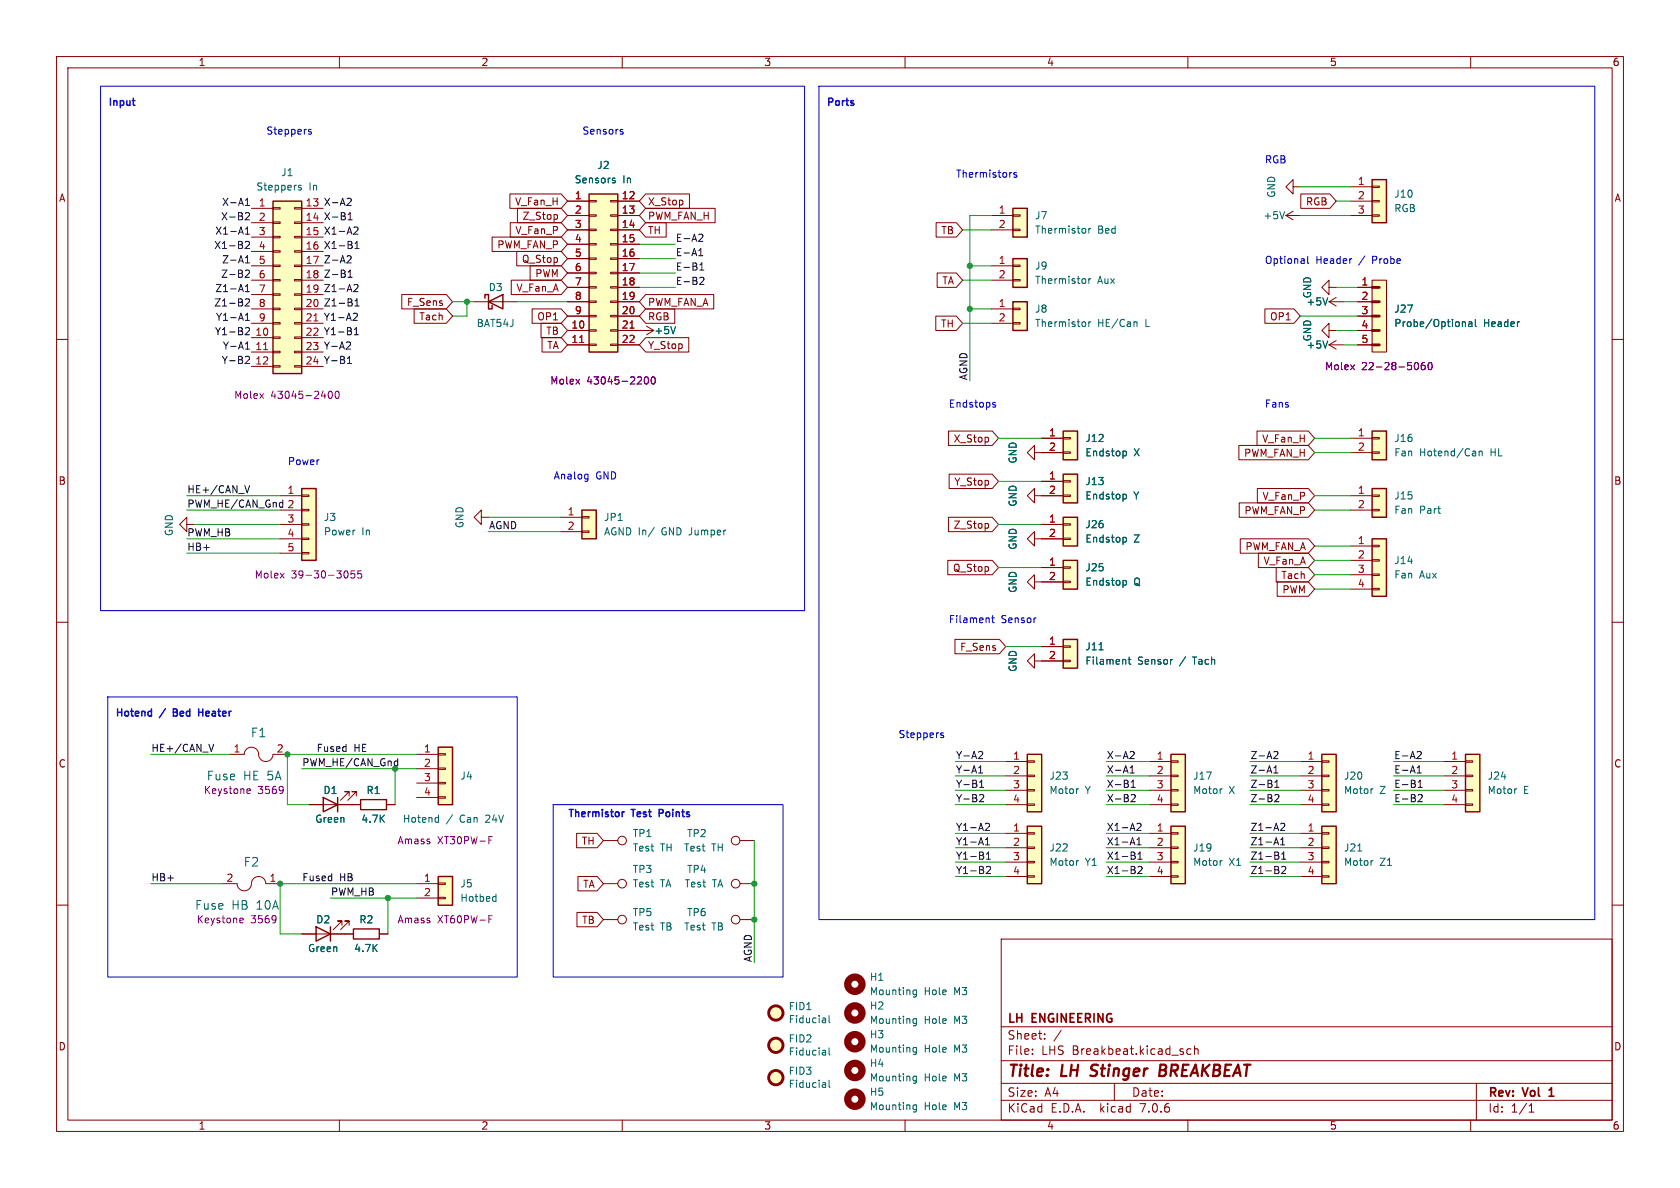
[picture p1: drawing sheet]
<svg xmlns="http://www.w3.org/2000/svg" width="297mm" height="210mm" viewBox="0 0 297 210" stroke-linecap="round" stroke-linejoin="round" font-family="sans-serif">
<g fill="none" stroke="#840000" stroke-width=".18">
<path d="M10 10h277v190h-277zM12 12h273v186h-273zM60 10v2M110 10v2M160 10v2M210 10v2M260 10v2M44.4 36.8h3.9M44.4 39.4h3.9M48.3 39.2h1.2v.3h-1.2zM48.3 36.7h1.2v.3h-1.2zM52.1 39.2h1.2v.3h-1.2z"/>
<path d="M52.1 36.7h1.2v.3h-1.2zM53.3 36.8h3.8M53.3 39.4h3.8M90.1 34.3h9.1l1.1 1.3-1.1 1.2h-9.1zM90.2 39.4h9l1.1 1.2-1.1 1.3h-9zM91.5 36.8h7.7l1.1 1.3-1.1 1.3h-7.7zM98.5 38v.6M100.3 35.6h3.8M100.3 38.1h3.8M104.1 38h1.3v.2h-1.3zM104.1 35.4h1.3v.3h-1.3zM107.9 38h1.3v.2h-1.3z"/>
<path d="M107.9 35.4h1.3v.3h-1.3zM109.2 35.6h3.8M109.2 38.1h3.8M114.1 34.3h7.8v2.5h-7.8l-1.1-1.2zM114.1 39.4h3.7v2.5h-3.7l-1.1-1.3zM114.1 36.8h12.3v2.6h-12.3l-1.1-1.3zM165.5 39.4h3.6l1.1 1.2-1.1 1.3h-3.6zM175.3 38.1h3.8M179.1 38h1.2v.2h-1.2zM227.3 38.1h2.6M227.3 38.1l1.3 .8M228.6 33v-1.2l-1.3 1.2 1.3 1.3v-1.3h1.3"/>
<path d="M228.6 37.3l-1.3 .8M230 34.3h5.1l1.1 1.3-1.1 1.2h-5.1zM238.8 35.6h3.8M238.8 38.1h3.8M238.8 33h3.8M242.6 38h1.2v.2h-1.2zM242.6 35.4h1.2v.3h-1.2zM242.6 32.9h1.2v.2h-1.2zM10 60h2M44.4 59.7h3.9M44.4 41.9h3.9M44.4 44.5h3.9"/>
<path d="M44.4 47h3.9M44.4 49.5h3.9M44.4 52.1h3.9M44.4 54.6h3.9M44.4 57.2h3.9M48.3 59.6h1.2v.2h-1.2zM48.3 57h1.2v.3h-1.2zM48.3 54.5h1.2v.2h-1.2zM48.3 51.9h1.2v.3h-1.2zM48.3 49.4h1.2v.3h-1.2zM48.3 46.9h1.2v.2h-1.2zM48.3 44.3h1.2v.3h-1.2z"/>
<path d="M48.3 41.8h1.2v.2h-1.2zM52.1 59.6h1.2v.2h-1.2zM52.1 57h1.2v.3h-1.2zM52.1 54.5h1.2v.2h-1.2zM52.1 51.9h1.2v.3h-1.2zM52.1 49.4h1.2v.3h-1.2zM52.1 46.9h1.2v.2h-1.2zM52.1 44.3h1.2v.3h-1.2zM52.1 41.8h1.2v.2h-1.2zM53.3 59.7h3.8M53.3 41.9h3.8M53.3 44.5h3.8"/>
<path d="M53.3 47h3.8M53.3 49.5h3.8M53.3 52.1h3.8M53.3 54.6h3.8M53.3 57.2h3.8M71 52.1h7.9l1.1 1.2-1.1 1.3h-7.9zM73.2 54.6h5.7l1.1 1.3-1.1 1.3h-5.7zM83.8 53.3h7.6M87 41.9h12.2l1.1 1.3-1.1 1.3h-12.2zM90.4 49.5h8.8l1.1 1.3-1.1 1.3h-8.8zM91.4 44.4h7.8l1.1 1.3-1.1 1.3h-7.8zM93.7 47h5.5l1.1 1.3-1.1 1.2h-5.5z"/>
<path d="M94.1 54.6h5.1l1.1 1.3-1.1 1.3h-5.1zM95.6 57.1h3.6l1.1 1.3-1.1 1.3h-3.6zM95.8 59.7h3.4l1.1 1.3-1.1 1.2h-3.4zM100.3 58.4h3.8M100.3 53.3h3.8M100.3 40.6h3.8M100.3 43.2h3.8M100.3 45.7h3.8M100.3 48.3h3.8M100.3 50.8h3.8M100.3 55.9h3.8M104.1 58.3h1.3v.2h-1.3z"/>
<path d="M104.1 55.8h1.3v.2h-1.3zM104.1 53.2h1.3v.3h-1.3zM104.1 50.7h1.3v.2h-1.3zM104.1 48.1h1.3v.3h-1.3zM104.1 45.6h1.3v.2h-1.3zM104.1 43.1h1.3v.2h-1.3zM104.1 40.5h1.3v.3h-1.3zM107.9 58.3h1.3v.2h-1.3zM107.9 55.8h1.3v.2h-1.3zM107.9 53.2h1.3v.3h-1.3zM107.9 50.7h1.3v.2h-1.3zM107.9 48.1h1.3v.3h-1.3z"/>
<path d="M107.9 45.6h1.3v.2h-1.3zM107.9 43.1h1.3v.2h-1.3zM107.9 40.5h1.3v.3h-1.3zM109.2 58.4h6.4M109.2 53.3h3.8M109.2 40.6h3.8M109.2 43.2h3.8M109.2 45.7h3.8M109.2 48.3h3.8M109.2 50.8h3.8M109.2 55.9h3.8M114.1 54.6h5.2v2.6h-5.2l-1.1-1.3z"/>
<path d="M114.1 52.1h12.1v2.5h-12.1l-1.1-1.3zM114.1 59.7h7.7v2.5h-7.7l-1.1-1.2zM114.3 57.7l1.3 .7M115.6 58.4l-1.3 .8M165.4 55.9h3.7l1.1 1.3-1.1 1.2h-3.7zM165.7 48.3h3.4l1.1 1.2-1.1 1.3h-3.4zM175.3 47h3.8M175.3 49.5h3.8M175.3 54.6h3.8M175.3 57.2h3.8M175.3 40.6h3.8M179.1 49.4h1.2v.3h-1.2z"/>
<path d="M179.1 46.9h1.2v.2h-1.2zM179.1 40.5h1.2v.3h-1.2zM179.1 57h1.2v.3h-1.2zM179.1 54.5h1.2v.2h-1.2zM223.6 54.6h5.2l1.1 1.3-1.1 1.3h-5.2zM234.9 58.4v-1.2l-1.2 1.2 1.2 1.3v-1.3h1.3M234.9 50.8v-1.3l-1.2 1.3 1.2 1.3v-1.3h1.3M234.9 53.3h2.6M234.9 53.3l1.3 .8M236.2 52.6l-1.3 .7M240 58.4h2.6M240 53.3h2.6"/>
<path d="M240 50.8h2.6M240 55.9h2.6M242.6 49.5h2.5v12.7h-2.5zM285 60h2M44.4 62.2h3.9M44.4 64.8h3.9M48.3 64.6h1.2v.3h-1.2zM48.3 62.1h1.2v.3h-1.2zM52.1 64.6h1.2v.3h-1.2zM52.1 62.1h1.2v.3h-1.2zM53.3 62.2h3.8M53.3 64.8h3.8"/>
<path d="M100.3 61h3.8M104.1 60.8h1.3v.3h-1.3zM107.9 60.8h1.3v.3h-1.3zM109.2 61h3.8M167.7 76.2h7.7l1.1 1.3-1.1 1.2h-7.7zM184.1 77.5h3.9M188 79.9h1.2v.2h-1.2zM188 77.3h1.2v.3h-1.2zM219 78.7h12.3l1.1 1.3-1.1 1.3h-12.3zM222.2 76.2h9.1l1.1 1.3-1.1 1.2h-9.1zM234.9 61h2.6M234.9 61l1.3 .7"/>
<path d="M236.2 60.2l-1.3 .8M238.8 77.5h3.8M240 61h2.6M242.6 79.9h1.2v.2h-1.2zM242.6 77.3h1.2v.3h-1.2zM33 92.7v-1.3l-1.3 1.3 1.3 1.3v-1.3h1.3M49.5 87.6h3.8M49.5 90.2h3.8M49.5 92.7h3.8M49.5 95.3h3.8M49.5 97.8h3.8M53.3 97.7h1.3v.2h-1.3z"/>
<path d="M53.3 95.1h1.3v.3h-1.3zM53.3 92.6h1.3v.2h-1.3zM53.3 90h1.3v.3h-1.3zM53.3 87.5h1.3v.3h-1.3zM85.1 91.4v-1.2l-1.3 1.2 1.3 1.3v-1.3h1.3M99.1 91.4h3.8M99.1 94h3.8M102.9 93.9h1.2v.2h-1.2zM102.9 91.3h1.2v.3h-1.2zM167.6 99.1h7.8l1.1 1.2-1.1 1.3h-7.8zM167.7 91.4h7.7l1.1 1.3-1.1 1.3h-7.7zM167.8 83.8h7.6l1.1 1.3-1.1 1.3h-7.6z"/>
<path d="M174.7 92.7v.6M182.9 87.6v-1.2l-1.3 1.2 1.3 1.3v-1.3h5.1M182.9 80v-1.3l-1.3 1.3 1.3 1.3v-1.3h5.1M182.9 95.3v-1.3l-1.3 1.3 1.3 1.2v-1.2h5.1M184.1 92.7h3.9M184.1 85.1h3.9M188 95.1h1.2v.3h-1.2zM188 92.6h1.2v.2h-1.2zM188 87.5h1.2v.3h-1.2zM188 85h1.2v.2h-1.2zM219.1 88.9h12.2l1.1 1.3-1.1 1.2h-12.2zM219.3 95.2h12l1.1 1.3-1.1 1.3h-12z"/>
<path d="M222.3 86.4h9l1.1 1.2-1.1 1.3h-9zM222.5 97.8h8.8l1.1 1.3-1.1 1.2h-8.8zM238.8 87.6h3.8M238.8 90.2h3.8M238.8 80h3.8M238.8 96.5h3.8M238.8 99.1h3.8M242.6 90h1.2v.3h-1.2zM242.6 87.5h1.2v.3h-1.2zM242.6 98.9h1.2v.3h-1.2zM242.6 96.4h1.2v.2h-1.2zM10 110h2"/>
<path d="M168.8 113h7.9l1.1 1.3-1.1 1.3h-7.9zM182.9 116.8v-1.2l-1.3 1.2 1.3 1.3v-1.3h5.1M182.9 102.9v-1.3l-1.3 1.3 1.3 1.2v-1.2h5.1M184.1 100.3h3.9M184.1 114.3h3.9M188 102.7h1.2v.3h-1.2zM188 100.2h1.2v.3h-1.2zM188 116.7h1.2v.3h-1.2zM188 114.2h1.2v.2h-1.2zM225.6 100.3h5.7l1.1 1.3-1.1 1.3h-5.7zM225.8 102.9h5.5l1.1 1.2-1.1 1.3h-5.5zM238.8 101.6h3.8"/>
<path d="M238.8 104.1h3.8M242.6 104h1.2v.3h-1.2zM242.6 101.5h1.2v.2h-1.2zM285 110h2M40.6 133.4h2.6a1.31 1.31 0 0 1 1.4-1.3 1.31 1.31 0 0 1 1.2 1.6 1.27 1.27 0 0 0 1.4 .9 1.27 1.27 0 0 0 1.1-1.2h2.5M73.7 133.4h3.8M73.7 135.9h3.8M73.7 138.4h3.8M77.5 138.3h1.2v.3h-1.2zM77.5 135.8h1.2v.2h-1.2zM77.5 133.2h1.2v.3h-1.2zM177.8 134.6h3.8"/>
<path d="M177.8 137.2h3.8M177.8 139.7h3.8M181.6 139.6h1.3v.2h-1.3zM181.6 137h1.3v.3h-1.3zM181.6 134.5h1.3v.2h-1.3zM203.2 134.6h3.8M203.2 137.2h3.8M203.2 139.7h3.8M207 139.6h1.3v.2h-1.3zM207 137h1.3v.3h-1.3zM207 134.5h1.3v.2h-1.3zM229.9 134.6h3.8"/>
<path d="M229.9 137.2h3.8M229.9 139.7h3.8M233.7 139.6h1.2v.2h-1.2zM233.7 137h1.2v.3h-1.2zM233.7 134.5h1.2v.2h-1.2zM255.3 134.6h3.8M255.3 137.2h3.8M255.3 139.7h3.8M259.1 139.6h1.2v.2h-1.2zM259.1 137h1.2v.3h-1.2zM259.1 134.5h1.2v.2h-1.2zM10 160h2"/>
<path d="M39.4 156.2h2.5a1.31 1.31 0 0 0 1.5 1.3 1.31 1.31 0 0 0 1.1-1.6 1.27 1.27 0 0 1 1.4-.9 1.27 1.27 0 0 1 1.1 1.2h2.5M54.6 142.2h9.1M61.7 140.7v-.7h-.7h.7l-1.5 1.5M63 140.7v-.7h-.8h.8l-1.5 1.5M68.3 142.2h1.5M73.7 156.2h3.8M73.7 158.8h3.8M73.7 141h3.8M77.5 158.6h1.2v.3h-1.2zM77.5 156.1h1.2v.2h-1.2zM77.5 140.8h1.2v.3h-1.2zM101.9 147.3h3.7l1.1 1.3-1.1 1.3h-3.7z"/>
<path d="M102.2 154.9h3.4l1.1 1.3-1.1 1.3h-3.4zM106.7 156.2h2.5M106.7 148.6h2.5M130.8 156.2h2.5M130.8 148.6h2.5M177.8 147.3h3.8M177.8 149.9h3.8M177.8 152.4h3.8M177.8 154.9h3.8M177.8 142.2h3.8M181.6 142.1h1.3v.3h-1.3zM181.6 154.8h1.3v.3h-1.3z"/>
<path d="M181.6 152.3h1.3v.2h-1.3zM181.6 149.7h1.3v.3h-1.3zM181.6 147.2h1.3v.2h-1.3zM203.2 147.3h3.8M203.2 149.9h3.8M203.2 152.4h3.8M203.2 154.9h3.8M203.2 142.2h3.8M207 154.8h1.3v.3h-1.3zM207 152.3h1.3v.2h-1.3zM207 149.7h1.3v.3h-1.3zM207 147.2h1.3v.2h-1.3z"/>
<path d="M207 142.1h1.3v.3h-1.3zM229.9 147.3h3.8M229.9 149.9h3.8M229.9 152.4h3.8M229.9 154.9h3.8M229.9 142.2h3.8M233.7 154.8h1.2v.3h-1.2zM233.7 152.3h1.2v.2h-1.2zM233.7 149.7h1.2v.3h-1.2zM233.7 147.2h1.2v.2h-1.2zM233.7 142.1h1.2v.3h-1.2zM255.3 142.2h3.8"/>
<path d="M259.1 142.1h1.2v.3h-1.2zM285 160h2M53.3 165.1h9.2M60.5 163.6v-.8h-.8h.8l-1.6 1.5M61.7 163.6v-.8h-.7h.7l-1.5 1.5M67.1 165.1h1.5M102 161.3h3.6l1.1 1.3-1.1 1.2h-3.6zM106.7 162.6h2.5M130.8 162.6h2.5M177 166h108v32h-108zM60 198v2M110 198v2"/>
<path d="M160 198v2M177 194.5h108M177 191.5h108M177 187.5h108M177 181.5h108M182.5 186.3v.1M182.5 185.5v.1M184.7 183.6v.1M184.7 182.8v.1M187.6 182.1l-1.3 2M197 191.5v3M210 198v2"/>
<path d="M210.5 185.5l-.4-.1-.3 .3v.4l.2 .2h.5M211.2 185.5l.2-.1 .3 .1 .1 .9M211.2 184.9v1.5M260 198v2M261 191.5v6.5M270.3 196.6h.9M270.3 195.5l.4-.4v1.5"/>
<circle cx="110" cy="148.6" r=".76"/>
<circle cx="110" cy="156.2" r=".76"/>
<circle cx="130" cy="156.2" r=".76"/>
<circle cx="130" cy="148.6" r=".76"/>
<circle cx="110" cy="162.6" r=".76"/>
<circle cx="130" cy="162.6" r=".76"/>
</g>
<path d="M242.6 58.4h1.2M242.6 55.9h1.2M242.6 53.3h1.2M242.6 50.8h1.2M242.6 61h1.2M273.8 193.8h.9M274 192.6l-.2 .1" fill="none" stroke="#840000" stroke-width=".3"/>
<path d="M192.7 190.1l.3 .1M193.1 188.4l-.2 .2 .1 .4M205.1 189.2h.6M205.7 189.2l.3 .1M205.8 188.2h-.6l-.3 2 1-.1M205.9 189.1l-.2 .1" fill="none" stroke="#840000" stroke-width=".4"/>
<g fill="none" stroke="#006464" stroke-width=".18">
<path d="M52.8 33.1l.4 .1 .1 .2-.2 .2-.3-.1M52.8 32.8h.4M108.4 31.9l.3 .1 .1 .1-.2 .2h-.2M108.4 31.5h.3M227.1 37.4l-.4 1.3M119.4 57.7l-.4 1.3M192.5 40.4v.8M192.5 49.3v.8M192.5 56.9v.8M192.8 56.9l-.3 .2M192.8 49.3l-.3 .2M192.8 40.4l-.3 .2"/>
<path d="M200.7 56.9l.3 .2v.6M234.7 52.6l-.4 1.3M258.6 56.9h.4l.1 .8M259.7 56.9h.5v.8M260.2 57.2h-.4l-.2 .2 .2 .3h.4M260.8 56.5v1l.2 .2M198.7 79.7l.3 .1 .1 .2v.5l-.4 .1M234.7 60.3l-.4 1.2M261.5 79.7v.9M261.5 79.9l.2-.2 .3 .1v.8M115.7 93.2l-1.1 1.7M198.7 87.4h.3l.1 .2v.5l-.4 .1"/>
<path d="M198.7 95h.3l.1 .2v.5l-.4 .1M194.3 114.9h.7M198.7 102.6l.3 .1 .1 .1v.5l-.4 .1M199.4 116.6h.5M199.6 116.1v1.1l.3 .2M190.6 139.4h.1M216 139.4h.1M242.6 139.4h.1M268 139.4h.1M77.2 144.5l.3 .1M77.5 144.1v1.3M77.5 145.3l-.3 .1"/>
<path d="M87.3 158.5h.4M87.7 158.1v1.2M87.7 159.3h-.4M190.6 152.1h.1M216 152.1h.1M240 150.4h.7M242.6 152.1h.1M146.6 179.5v1.1l.1 .2M161.5 175.7l.1 .1h.4M162 175v1l-.2 .3-.3-.1M162 175.1l-.4-.1-.1 .1M145.9 180l.1 .8"/>
<path d="M145.9 185.7l.1 .8M145.9 191.4l.1 .8M146 192.2h-.2M146 191.7h-.2M146 186.4l-.2 .1M146 186h-.2M146 180.7l-.2 .1M146 180.2l-.2 .1M146.6 191v1l.1 .2M146.6 185.2v1.1l.1 .2M161.5 191l.1 .1 .4-.1M161.5 180.8l.1 .1h.4"/>
<path d="M161.5 185.9l.1 .1 .4-.1M161.5 196l.1 .2 .4-.1M162 180.1v1l-.2 .2h-.3M162 185.2v1l-.2 .2h-.3M162 190.2v1.1l-.2 .2-.3-.1M162 195.3v1l-.2 .3-.3-.1M162 190.3l-.4-.1-.1 .2M162 180.1h-.4l-.1 .1M162 185.2h-.4l-.1 .1M162 195.4l-.4-.1-.1 .1"/>
</g>
<g fill="none" stroke="#840000" stroke-width=".25">
<path d="M48.3 35.6h5v30.4h-5zM104.1 34.3h5.1v27.9h-5.1zM179.1 36.8h2.5v5.1h-2.5zM242.6 31.8h2.5v7.6h-2.5zM85.7 52.7v-.6h.7v2.5h.6v-.6M86.4 53.3l2.5-1.2v2.5zM179.1 45.7h2.5v5.1h-2.5zM179.1 53.3h2.5v5.1h-2.5zM188 76.2h2.5v5.1h-2.5zM242.6 76.2h2.5v5.1h-2.5zM53.3 86.4h2.6v12.7h-2.6zM102.9 90.2h2.5v5.1h-2.5z"/>
<path d="M188 91.4h2.5v5.1h-2.5zM188 99.1h2.5v5h-2.5zM188 83.8h2.5v5.1h-2.5zM242.6 86.4h2.5v5h-2.5zM242.6 95.3h2.5v10.1h-2.5zM188 113h2.5v5.1h-2.5zM77.5 132.1h2.5v10.1h-2.5zM181.6 133.4h2.5v10.1h-2.5zM207 133.4h2.5v10.1h-2.5zM233.7 133.4h2.5v10.1h-2.5zM259.1 133.4h2.5v10.1h-2.5zM57.1 141l2.6 1.2-2.6 1.3z"/>
<path d="M59.7 141v2.5M77.5 154.9h2.5v5.1h-2.5zM181.6 146.1h2.5v10.1h-2.5zM207 146.1h2.5v10.1h-2.5zM233.7 146.1h2.5v10.1h-2.5zM55.9 163.8l2.5 1.3-2.5 1.3zM58.4 163.8v2.6"/>
</g>
<g fill="none" stroke="#840000" stroke-width="1.3">
<circle cx="151.1" cy="174" r="1.27"/>
<circle cx="151.1" cy="179.1" r="1.27"/>
<circle cx="151.1" cy="189.2" r="1.27"/>
<circle cx="151.1" cy="194.3" r="1.27"/>
<circle cx="151.1" cy="184.1" r="1.27"/>
</g>
<g fill="#ffffc2" stroke="#ffffc2" stroke-width=".18">
<path d="M48.3 35.6h5v30.4h-5z"/>
<path d="M53.3 86.4h2.6v12.7h-2.6z"/>
<path d="M102.9 90.2h2.5v5.1h-2.5z"/>
<path d="M104.1 34.3h5.1v27.9h-5.1z"/>
<path d="M242.6 49.5h2.5v12.7h-2.5z"/>
<path d="M179.1 45.7h2.5v5.1h-2.5z"/>
<path d="M179.1 36.8h2.5v5.1h-2.5z"/>
<path d="M179.1 53.3h2.5v5.1h-2.5z"/>
<path d="M242.6 31.8h2.5v7.6h-2.5z"/>
<path d="M233.7 146.1h2.5v10.1h-2.5z"/>
<path d="M207 146.1h2.5v10.1h-2.5z"/>
<path d="M242.6 76.2h2.5v5.1h-2.5z"/>
<path d="M259.1 133.4h2.5v10.1h-2.5z"/>
<path d="M188 76.2h2.5v5.1h-2.5z"/>
<path d="M77.5 154.9h2.5v5.1h-2.5z"/>
<path d="M77.5 132.1h2.5v10.1h-2.5z"/>
<path d="M188 91.4h2.5v5.1h-2.5z"/>
<path d="M188 99.1h2.5v5h-2.5z"/>
<path d="M188 113h2.5v5.1h-2.5z"/>
<path d="M242.6 86.4h2.5v5h-2.5z"/>
<path d="M242.6 95.3h2.5v10.1h-2.5z"/>
<path d="M233.7 133.4h2.5v10.1h-2.5z"/>
<path d="M207 133.4h2.5v10.1h-2.5z"/>
<path d="M181.6 133.4h2.5v10.1h-2.5z"/>
<path d="M181.6 146.1h2.5v10.1h-2.5z"/>
<path d="M188 83.8h2.5v5.1h-2.5z"/>
<circle cx="137.2" cy="190.5" r="1.27"/>
<circle cx="137.2" cy="184.8" r="1.27"/>
<circle cx="137.2" cy="179.1" r="1.27"/>
</g>
<path d="M55.5 56.7h.7M111.4 58h.7M46.6 61.8h.7M102.5 60.5h.7" fill="none" stroke="#a90000" stroke-width=".18"/>
<g fill="none" stroke="#840084" stroke-width=".18">
<path d="M58.2 69.2h.1a.68 .68 0 0 1 .5 .6 .68 .68 0 0 1-.5 .6 .84 .84 0 0 1-.1-1.2zM59.4 69.3l.1-.1a.68 .68 0 0 1 .5 .6 .68 .68 0 0 1-.5 .6l-.1-.1-.2-.4zM114 66.7l.2-.1a.68 .68 0 0 1 .4 .7 .68 .68 0 0 1-.4 .6l-.2-.1-.1-.4zM115.2 66.7l.2-.1a.68 .68 0 0 1 .5 .7 .68 .68 0 0 1-.5 .6l-.2-.1-.1-.4zM250.2 64.1h.1a.68 .68 0 0 1 .5 .6 .68 .68 0 0 1-.5 .6h-.1M251.9 64.1h-.4a.86 .86 0 0 0 0 1.2l.4-.1 .1-.4-.3-.2h-.3l-.2 .2M252.6 64.2l.2-.1a.68 .68 0 0 1 .4 .6 .68 .68 0 0 1-.4 .6l-.2-.1-.1-.3zM61 101l.1-.1a.68 .68 0 0 1 .5 .6 .68 .68 0 0 1-.5 .7l-.1-.1M62.7 100.9h-.6l-.1 .6 .2-.1 .4 .1 .1 .1v.5l-.2 .1-.5-.1M63.9 100.9h-.6l-.1 .6 .2-.1 .4 .1 .2 .1-.1 .5-.2 .1-.5-.1M43.8 139.4l.4 .1 .1 .2-.6 .2M50 139.1v.9"/>
<path d="M50.1 139.6l-.1 .1M44.2 140.2l-.4 .1M86.4 148.5h.4M86.4 147.9h.6M42.6 162.3l.3 .1 .1 .2-.6 .1M42.9 163.1h-.3M48.7 162v.8M48.8 162.4l-.1 .1M86.4 162.5h.4M86.4 161.9h.6"/>
</g>
<path d="M242.6 58.4h1.2M242.6 55.9h1.2M242.6 53.3h1.2M242.6 50.8h1.2M242.6 61h1.2" fill="none" stroke="#840000" stroke-width=".5"/>
<g fill="none" stroke="#840000" stroke-width=".51">
<circle cx="137.2" cy="179.1" r="1.27"/>
<circle cx="137.2" cy="190.5" r="1.27"/>
<circle cx="137.2" cy="184.8" r="1.27"/>
</g>
<path d="M63.8 141.4h4.5v1.7h-4.5zM62.5 164.2h4.6v1.8h-4.6z" fill="none" stroke="#840000" stroke-width=".24"/>
<g fill="none" stroke="#0f0f0f" stroke-width=".18">
<path d="M43.4 35.4l.3-.4v1.3M43.4 36.3h.7M43.4 37.6h.5l.2 .4-.8 .9h.8M61.5 38l.4-.4v1.3M61.5 38.9h.8M61.5 35l.5 .1 .1 .3-.8 .9h.8M43.4 47.9l.5-.2 .2 .4-.8 .9h.8M43.4 58l.5-.1 .2 .4-.8 .9h.8M43.4 42.8l.5-.1 .2 .3-.8 .9h.8M43.4 52.9l.5-.1 .2 .4-.8 .9h.8M43.4 40.5l.3-.4v1.3M43.4 45.6l.3-.4v1.3"/>
<path d="M43.4 50.7l.3-.4v1.3M43.4 55.7l.3-.3v1.2M43.4 56.6h.7M43.4 41.4h.7M43.4 51.6h.7M43.4 46.5h.7M61.4 45.3l.4-.1 .3 .4-.8 .9h.8M61.5 49h.8M61.5 48.1l.4-.4v1.3M62.2 53.6v.4M62.5 55.4h.4l.3 .3-.8 .9h.8M62.6 50.4l.5-.1 .2 .4-.8 .9h.8"/>
<path d="M62.6 40.2l.5-.1 .2 .4-.8 .9h.8M62.6 59.2h.8M62.6 58.3l.4-.4v1.3M62.8 54.1h.7M62.8 43.9h.7M62.8 43l.3-.3v1.2M62.8 53.2l.3-.4v1.3M123.5 45.2h.8M123.5 44.3l.4-.4v1.3M123.7 41.4l.4 .1 .2 .3-.8 .9h.8M123.7 47.7h.7M123.7 46.8l.4-.3v1.2"/>
<path d="M123.8 49.1l.4-.1 .2 .4-.7 .9h.7M43.4 61.7h.7M43.4 60.8l.3-.4v1.3M43.6 63h.4l.1 .4-.8 .9h.8M61.4 64.3h.7M61.4 63.4l.4-.4v1.3M61.4 60.4l.4 .1 .2 .3-.8 .9h.8M43.3 85.8l.4 1.3 .4-1.3M49.6 88.8l.4 .1M50 88.4v1.3M50 89.6l-.4 .1M36.9 131.6l.5 1.2 .4-1.2"/>
<path d="M70 134.5l.3 .1M70.3 134.1v1.3M70.3 135.3l-.3 .1M173 136.6h.7M173 135.7l.4-.3v1.2M173.2 139.2h.7M173.2 132.8l.4 .1 .1 .3-.8 .9h.8M173.2 138.3l.3-.4v1.3M199.8 136.6h.7M199.8 135.7l.4-.3v1.2M200 139.2h.7M200 138.3l.3-.4v1.3"/>
<path d="M200 132.8l.4 .1 .1 .3-.8 .9h.8M225.2 136.6h.7M225.2 135.7l.4-.3v1.2M225.3 132.9l.4-.1 .2 .4-.8 .9h.8M225.4 139.2h.7M225.4 138.3l.3-.4v1.3M250.5 136.6h.8M250.5 135.7l.4-.3v1.2M250.7 139.2h.7M250.7 132.8l.4 .1 .2 .3-.8 .9h.8M250.7 138.3l.4-.4v1.3M173.4 140.5h.4l.1 .3-.8 .9h.8"/>
<path d="M174.2 149.3h.7M174.2 148.4l.4-.3v1.2M174.3 145.6l.4-.1 .2 .4-.7 .9h.7M174.4 151.9h.7M174.4 153.3l.5-.1 .2 .3-.8 .9h.8M174.4 151l.4-.4v1.3M200 140.5h.5l.2 .3-.8 .9h.8M201 145.7l.5-.2 .2 .4-.8 .9h.8M201 149.3h.7M201 148.4l.4-.3v1.2M201.2 151.9h.7M201.2 151l.3-.4v1.3"/>
<path d="M201.2 153.3l.5-.1 .2 .3-.8 .9h.8M225.4 140.6l.5-.1 .2 .3-.8 .9h.8M226 151.3v.5M226.4 145.7l.5-.2 .2 .4-.8 .9h.8M226.4 149.3h.7M226.4 148.4l.4-.3v1.2M226.6 151.9h.7M226.6 153.3l.5-.1 .2 .3-.8 .9h.8M226.6 151l.3-.4v1.3M250.8 140.5h.4l.2 .3-.7 .9h.7"/>
</g>
<g fill="none" stroke="#0000c2" stroke-width=".18">
<path d="M17.8 15.2h124.4v92.8h-124.4zM144.8 15.2h137.1v147.4h-137.1zM54.6 23.2l.4 .2 .1 .1-.2 .2h-.4M54.6 22.9h.4M109.8 23.3l.3 .1 .1 .1-.2 .2h-.3M109.8 22.9h.3M178.7 30.5h.2M179.7 30.6l-.3-.1-.2 .2 .1 .2 .4 .1v.3h-.5M231.2 45.3v1.1l.2 .2M175.5 71.5l.5 .1v.2l-.2 .2-.3-.1M175.5 71.2h.5M103.6 83.8l.3 .1"/>
<path d="M103.9 83.8v1.1l-.2 .2M103.9 84.6l-.3 .1M175.3 109.2h.5M175.5 108.8v1.1l.3 .2M19 123.2h72.4v49.5h-72.4zM166.3 129.9l.5 .1v.2l-.1 .2-.4-.1M166.3 129.6h.5M97.8 142.2h40.6v30.5h-40.6z"/>
</g>
<path d="M30.6 125.9h.5M31.1 125.3h-.5v1.3h.5M35.1 125.9h.7M35.1 125.3v1.3M110.4 143.5l-.3 .1M116.5 143.8h.5M117 143.1h-.5v1.3" fill="none" stroke="#0000c2" stroke-width=".25"/>
<g fill="none" stroke="#009600" stroke-width=".18">
<path d="M175.3 38.1h-3.9v29.2M229.9 38.1h8.9M229.9 33h8.9M236.2 35.6h2.6M80 53.3h3.8M82.5 53.3v2.6h-2.5M91.4 53.3h8.9M113 50.8h6.4M113 43.2h6.4M113 48.3h6.4M113 45.7h6.4M170.2 49.5h5.1"/>
<path d="M170.2 57.2h5.1M170.2 40.6h5.1M171.4 54.6h3.9M171.4 47h3.9M229.9 55.9h10.1M236.2 50.8h3.8M236.2 58.4h3.8M237.5 53.3h2.5M176.5 77.5h7.6M232.4 77.5h6.4M237.5 61h2.5M33 90.2h16.5"/>
<path d="M33 87.6h16.5M33 97.8h16.5M33 95.3h16.5M34.3 92.7h15.2M86.4 91.4h12.7M86.4 94h12.7M176.5 85.1h7.6M176.5 92.7h7.6M232.4 99.1h6.4M232.4 96.5h6.4M232.4 90.2h6.4M232.4 87.6h6.4"/>
<path d="M232.4 80h6.4M176.5 100.3h7.6M177.8 114.3h6.3M232.4 104.1h6.4M232.4 101.6h6.4M26.7 133.4h13.9M53.3 135.9h20.4M69.8 135.9v6.3M73.7 133.4h-22.9v8.8h3.8M168.9 137.2h8.9M168.9 134.6h8.9M168.9 139.7h8.9"/>
<path d="M195.6 137.2h7.6M195.6 134.6h7.6M195.6 139.7h7.6M221 137.2h8.9M221 134.6h8.9M221 139.7h8.9M246.4 137.2h8.9M246.4 134.6h8.9M246.4 139.7h8.9M26.7 156.2h12.7M58.4 158.8h15.3M68.6 158.8v6.3"/>
<path d="M73.7 156.2h-24.2v8.9h3.8M133.3 148.6v21.6M168.9 152.4h8.9M168.9 154.9h8.9M168.9 142.2h8.9M168.9 147.3h8.9M168.9 149.9h8.9M195.6 152.4h7.6M195.6 154.9h7.6M195.6 142.2h7.6M195.6 147.3h7.6M195.6 149.9h7.6"/>
<path d="M221 152.4h8.9M221 154.9h8.9M221 142.2h8.9M221 147.3h8.9M221 149.9h8.9M246.4 142.2h8.9"/>
</g>
<g fill="#009600" stroke="#009600" stroke-width=".18">
<circle cx="68.6" cy="158.8" r=".46"/>
<circle cx="133.3" cy="162.6" r=".46"/>
<circle cx="133.3" cy="156.2" r=".46"/>
<circle cx="82.5" cy="53.3" r=".46"/>
<circle cx="171.4" cy="47" r=".46"/>
<circle cx="69.8" cy="135.9" r=".46"/>
<circle cx="50.8" cy="133.4" r=".46"/>
<circle cx="49.5" cy="156.2" r=".46"/>
<circle cx="171.4" cy="54.6" r=".46"/>
</g>
<g font-size="2.8" fill="#840000">
<text x="178" y="190.9">Title:</text>
<text x="187.7" y="190.9">LH</text>
<text x="193.7" y="190.9">Stinger</text>
<text x="206.6" y="190.9">BREAKBEAT</text>
</g>
<g font-size="2.1" fill="#006464">
<text x="44.3" y="130.5">F1</text>
<text x="36.5" y="138.2">Fuse</text>
<text x="43" y="138.2">HE 5A</text>
<text x="43" y="153.4">F2</text>
<text x="34.4" y="161">Fuse</text>
<text x="40.9" y="161">HB</text>
<text x="45.4" y="161">10A</text>
</g>
<g font-size="2.1" fill="#840000">
<text x="178" y="184">Sheet:</text>
<text x="178" y="181.2">LH</text>
<text x="182.5" y="181.2">ENGINEERING</text>
<text x="178" y="186.7">File:</text>
<text x="184.1" y="186.7">LHS Breakbeat.kicad_sch</text>
<text x="178" y="196.9">KiCad</text>
<text x="178" y="194.1">Size:</text>
<text x="184.7" y="194.1">A4</text>
<text x="185.7" y="196.9">E.D.A.</text>
<text x="194.6" y="196.9">kicad</text>
<text x="200" y="194.1">Date:</text>
<text x="201.8" y="196.9">7.0.6</text>
<text x="263" y="194.3">Rev:</text>
<text x="263" y="196.9">Id:</text>
<text x="267.1" y="196.9">1/1</text>
<text x="269.4" y="194.3">Vol</text>
<text x="274.6" y="194.3">1</text>
</g>
<g font-size="1.8" fill="#840000">
<text x="35" y="11.9">1</text>
<text x="85" y="11.9">2</text>
<text x="135" y="11.9">3</text>
<text x="185" y="11.9">4</text>
<text x="235" y="11.9">5</text>
<text x="285" y="11.9">6</text>
<text x="10.3" y="35.9">A</text>
<text x="285.3" y="35.9">A</text>
<text x="91" y="36.5">V_Fan_H</text>
<text x="91" y="41.6">V_Fan_P</text>
<text x="92.3" y="39.1">Z_Stop</text>
<text x="114.5" y="36.5">X_Stop</text>
<text x="114.5" y="41.6">TH</text>
<text x="114.5" y="39.1">PWM_FAN_H</text>
<text x="166.3" y="41.6">TB</text>
<text x="230.8" y="36.5">RGB</text>
<text x="87.8" y="44.1">PWM_FAN_P</text>
<text x="92.2" y="46.7">Q_Stop</text>
<text x="91.2" y="51.8">V_Fan_A</text>
<text x="94.5" y="49.2">PWM</text>
<text x="166.5" y="50.5">TA</text>
<text x="71.8" y="54.3">F_Sens</text>
<text x="74" y="56.8">Tach</text>
<text x="94.9" y="56.8">OP1</text>
<text x="96.5" y="59.4">TB</text>
<text x="114.5" y="56.8">RGB</text>
<text x="114.5" y="54.3">PWM_FAN_A</text>
<text x="166.2" y="58.1">TH</text>
<text x="224.4" y="56.8">OP1</text>
<text x="96.6" y="61.9">TA</text>
<text x="114.5" y="61.9">Y_Stop</text>
<text x="168.5" y="78.4">X_Stop</text>
<text x="219.8" y="81">PWM_FAN_H</text>
<text x="223" y="78.4">V_Fan_H</text>
<text x="10.3" y="85.9">B</text>
<text x="168.6" y="86">Y_Stop</text>
<text x="223.1" y="88.6">V_Fan_P</text>
<text x="285.3" y="85.9">B</text>
<text x="168.5" y="93.7">Z_Stop</text>
<text x="219.9" y="91.1">PWM_FAN_P</text>
<text x="168.4" y="101.3">Q_Stop</text>
<text x="220.1" y="97.5">PWM_FAN_A</text>
<text x="223.3" y="100">V_Fan_A</text>
<text x="226.4" y="102.6">Tach</text>
<text x="226.6" y="105.1">PWM</text>
<text x="169.6" y="115.3">F_Sens</text>
<text x="10.3" y="135.9">C</text>
<text x="285.3" y="135.9">C</text>
<text x="102.7" y="149.5">TH</text>
<text x="103" y="157.2">TA</text>
<text x="102.8" y="163.5">TB</text>
<text x="10.3" y="185.9">D</text>
<text x="285.3" y="185.9">D</text>
<text x="35" y="199.9">1</text>
<text x="85" y="199.9">2</text>
<text x="135" y="199.9">3</text>
<text x="185" y="199.9">4</text>
<text x="235" y="199.9">5</text>
<text x="285" y="199.9">6</text>
</g>
<g font-size="1.8" fill="#0000c2">
<text x="19" y="18.8">Input</text>
<text x="47" y="23.9">Steppers</text>
<text x="102.9" y="23.9">Sensors</text>
<text x="146" y="18.8">Ports</text>
<text x="223.5" y="29">RGB</text>
<text x="168.9" y="31.5">Thermistors</text>
<text x="223.5" y="46.7">Optional</text>
<text x="232.6" y="46.7">Header</text>
<text x="240.4" y="46.7">/</text>
<text x="242.9" y="46.7">Probe</text>
<text x="167.6" y="72.1">Endstops</text>
<text x="223.5" y="72.1">Fans</text>
<text x="50.8" y="82.3">Power</text>
<text x="97.8" y="84.8">Analog</text>
<text x="105.3" y="84.8">GND</text>
<text x="167.6" y="110.2">Filament</text>
<text x="177" y="110.2">Sensor</text>
<text x="20.3" y="126.8">Hotend</text>
<text x="28.4" y="126.8">/</text>
<text x="31.2" y="126.8">Bed</text>
<text x="36.2" y="126.8">Heater</text>
<text x="158.7" y="130.6">Steppers</text>
<text x="100.3" y="144.5">Thermistor</text>
<text x="111.8" y="144.5">Test</text>
<text x="117.1" y="144.5">Points</text>
</g>
<g font-size="1.8" fill="#006464">
<text x="45.2" y="33.9">Steppers</text>
<text x="49.6" y="31.3">J1</text>
<text x="54.6" y="33.9">In</text>
<text x="101.5" y="32.6">Sensors</text>
<text x="105.5" y="30.1">J2</text>
<text x="110.1" y="32.6">In</text>
<text x="225.7" y="35.1" transform="rotate(-90 225.7 35.1)">GND</text>
<text x="246.4" y="35.2">J10</text>
<text x="182.9" y="39">J7</text>
<text x="182.9" y="41.5">Thermistor</text>
<text x="194" y="41.5">Bed</text>
<text x="223.2" y="39">+5V</text>
<text x="246.4" y="37.7">RGB</text>
<text x="182.9" y="47.9">J9</text>
<text x="86.3" y="51.7">D3</text>
<text x="182.9" y="50.4">Thermistor</text>
<text x="194" y="50.4">Aux</text>
<text x="232" y="52.8" transform="rotate(-90 232 52.8)">GND</text>
<text x="84.2" y="58">BAT54J</text>
<text x="115.6" y="59.3">+5V</text>
<text x="182.9" y="55.5">J8</text>
<text x="182.9" y="58">Thermistor</text>
<text x="194" y="58">HE/Can</text>
<text x="202.6" y="58">L</text>
<text x="230.9" y="54.2">+5V</text>
<text x="246.4" y="55.5">J27</text>
<text x="246.4" y="58">Probe/Optional</text>
<text x="262.3" y="58">Header</text>
<text x="230.9" y="61.8">+5V</text>
<text x="232" y="60.5" transform="rotate(-90 232 60.5)">GND</text>
<text x="179.9" y="82" transform="rotate(-90 179.9 82)">GND</text>
<text x="191.8" y="80.9">Endstop</text>
<text x="191.8" y="78.3">J12</text>
<text x="200.4" y="80.9">X</text>
<text x="246.4" y="80.9">Fan</text>
<text x="246.4" y="78.3">J16</text>
<text x="250.9" y="80.9">Hotend/Can</text>
<text x="263.6" y="80.9">HL</text>
<text x="179.9" y="89.7" transform="rotate(-90 179.9 89.7)">GND</text>
<text x="191.8" y="86">J13</text>
<text x="191.8" y="88.5">Endstop</text>
<text x="200.4" y="88.5">Y</text>
<text x="246.4" y="88.5">J15</text>
<text x="30.8" y="94.9" transform="rotate(-90 30.8 94.9)">GND</text>
<text x="57.2" y="92.3">J3</text>
<text x="57.2" y="94.8">Power</text>
<text x="64" y="94.8">In</text>
<text x="82.1" y="93.5" transform="rotate(-90 82.1 93.5)">GND</text>
<text x="106.7" y="92.3">JP1</text>
<text x="106.7" y="94.8">AGND In/</text>
<text x="117.1" y="94.8">GND Jumper</text>
<text x="191.8" y="93.6">J26</text>
<text x="246.4" y="91">Fan</text>
<text x="250.9" y="91">Part</text>
<text x="179.9" y="97.3" transform="rotate(-90 179.9 97.3)">GND</text>
<text x="191.8" y="96.1">Endstop</text>
<text x="191.8" y="101.2">J25</text>
<text x="200.4" y="96.1">Z</text>
<text x="246.4" y="99.9">J14</text>
<text x="179.9" y="104.9" transform="rotate(-90 179.9 104.9)">GND</text>
<text x="191.8" y="103.7">Endstop</text>
<text x="200.4" y="103.7">Q</text>
<text x="246.4" y="102.5">Fan</text>
<text x="250.9" y="102.5">Aux</text>
<text x="179.9" y="118.9" transform="rotate(-90 179.9 118.9)">GND</text>
<text x="191.8" y="117.7">Filament</text>
<text x="191.8" y="115.2">J11</text>
<text x="201.1" y="117.7">Sensor</text>
<text x="208.7" y="117.7">/</text>
<text x="211.2" y="117.7">Tach</text>
<text x="57.1" y="140.6">D1</text>
<text x="64.7" y="140.6">R1</text>
<text x="81.3" y="138">J4</text>
<text x="185.4" y="140.6">Motor</text>
<text x="185.4" y="138">J23</text>
<text x="191.9" y="140.6">Y</text>
<text x="210.8" y="138">J17</text>
<text x="210.8" y="140.6">Motor</text>
<text x="217.3" y="140.6">X</text>
<text x="237.5" y="138">J20</text>
<text x="237.5" y="140.6">Motor</text>
<text x="243.9" y="140.6">Z</text>
<text x="262.9" y="138">J24</text>
<text x="262.9" y="140.6">Motor</text>
<text x="269.3" y="140.6">E</text>
<text x="55.6" y="145.6">Green</text>
<text x="63.8" y="145.6">4.7K</text>
<text x="71.1" y="145.6">Hotend</text>
<text x="78.9" y="145.6">/</text>
<text x="81.4" y="145.6">Can</text>
<text x="86.1" y="145.6">24V</text>
<text x="111.8" y="148.2">TP1</text>
<text x="121.4" y="148.2">TP2</text>
<text x="111.8" y="154.5">TP3</text>
<text x="111.8" y="150.7">Test</text>
<text x="116.8" y="150.7">TH</text>
<text x="120.8" y="150.7">Test</text>
<text x="121.4" y="154.5">TP4</text>
<text x="125.8" y="150.7">TH</text>
<text x="185.4" y="150.7">J22</text>
<text x="185.4" y="153.3">Motor</text>
<text x="191.9" y="153.3">Y1</text>
<text x="210.8" y="153.3">Motor</text>
<text x="210.8" y="150.7">J19</text>
<text x="217.3" y="153.3">X1</text>
<text x="237.5" y="153.3">Motor</text>
<text x="237.5" y="150.7">J21</text>
<text x="243.9" y="153.3">Z1</text>
<text x="81.3" y="157.1">J5</text>
<text x="81.3" y="159.6">Hotbed</text>
<text x="111.8" y="157.1">Test</text>
<text x="116.8" y="157.1">TA</text>
<text x="120.9" y="157.1">Test</text>
<text x="125.9" y="157.1">TA</text>
<text x="55.8" y="163.4">D2</text>
<text x="63.4" y="163.4">R2</text>
<text x="111.8" y="162.2">TP5</text>
<text x="111.8" y="164.7">Test</text>
<text x="116.8" y="164.7">TB</text>
<text x="120.9" y="164.7">Test</text>
<text x="121.4" y="162.2">TP6</text>
<text x="125.8" y="164.7">TB</text>
<text x="54.4" y="168.5">Green</text>
<text x="62.5" y="168.5">4.7K</text>
<text x="153.7" y="173.6">H1</text>
<text x="139.3" y="178.8">FID1</text>
<text x="153.7" y="176.1">Mounting</text>
<text x="153.7" y="178.7">H2</text>
<text x="163.4" y="176.1">Hole</text>
<text x="168.8" y="176.1">M3</text>
<text x="139.3" y="184.5">FID2</text>
<text x="139.3" y="181.1">Fiducial</text>
<text x="153.7" y="181.2">Mounting</text>
<text x="153.7" y="183.7">H3</text>
<text x="163.4" y="181.2">Hole</text>
<text x="168.8" y="181.2">M3</text>
<text x="139.3" y="190.2">FID3</text>
<text x="139.3" y="186.8">Fiducial</text>
<text x="153.7" y="191.4">Mounting</text>
<text x="153.7" y="186.3">Mounting</text>
<text x="153.7" y="188.8">H4</text>
<text x="163.4" y="191.4">Hole</text>
<text x="163.4" y="186.3">Hole</text>
<text x="168.8" y="191.4">M3</text>
<text x="168.8" y="186.3">M3</text>
<text x="139.3" y="192.5">Fiducial</text>
<text x="153.7" y="196.4">Mounting</text>
<text x="153.7" y="193.9">H5</text>
<text x="163.4" y="196.4">Hole</text>
<text x="168.8" y="196.4">M3</text>
</g>
<g font-size="1.8" fill="#a90000">
<text x="101.5" y="35.3">1</text>
<text x="109.8" y="35.3">12</text>
<text x="240" y="32.8">1</text>
<text x="240" y="35.3">2</text>
<text x="45.6" y="36.6">1</text>
<text x="45.6" y="39.1">2</text>
<text x="45.6" y="41.7">3</text>
<text x="53.9" y="36.6">13</text>
<text x="53.9" y="39.1">14</text>
<text x="53.9" y="41.7">15</text>
<text x="101.5" y="37.8">2</text>
<text x="101.5" y="40.4">3</text>
<text x="109.8" y="37.8">13</text>
<text x="109.8" y="40.4">14</text>
<text x="176.5" y="37.8">1</text>
<text x="176.5" y="40.4">2</text>
<text x="240" y="37.8">3</text>
<text x="45.6" y="44.2">4</text>
<text x="45.6" y="46.7">5</text>
<text x="53.9" y="44.2">16</text>
<text x="53.9" y="46.7">17</text>
<text x="101.5" y="42.9">4</text>
<text x="101.5" y="45.5">5</text>
<text x="109.8" y="42.9">15</text>
<text x="109.8" y="45.5">16</text>
<text x="176.5" y="46.7">1</text>
<text x="45.6" y="49.3">6</text>
<text x="45.6" y="51.8">7</text>
<text x="53.9" y="49.3">18</text>
<text x="53.9" y="51.8">19</text>
<text x="101.5" y="48">6</text>
<text x="101.5" y="50.5">7</text>
<text x="101.5" y="53.1">8</text>
<text x="109.8" y="48">17</text>
<text x="109.8" y="50.5">18</text>
<text x="109.8" y="53.1">19</text>
<text x="176.5" y="49.3">2</text>
<text x="240.6" y="50.5">1</text>
<text x="240.6" y="53.1">2</text>
<text x="45" y="59.4">10</text>
<text x="45.6" y="54.4">8</text>
<text x="45.6" y="56.9">9</text>
<text x="53.9" y="54.4">20</text>
<text x="53.9" y="56.9">21</text>
<text x="53.9" y="59.4">22</text>
<text x="100.9" y="58.2">10</text>
<text x="101.5" y="55.6">9</text>
<text x="109.8" y="55.6">20</text>
<text x="109.8" y="58.2">21</text>
<text x="176.5" y="54.4">1</text>
<text x="176.5" y="56.9">2</text>
<text x="240.6" y="55.6">3</text>
<text x="240.6" y="58.2">4</text>
<text x="45" y="62">11</text>
<text x="45" y="64.5">12</text>
<text x="53.9" y="62">23</text>
<text x="53.9" y="64.5">24</text>
<text x="100.9" y="60.7">11</text>
<text x="109.8" y="60.7">22</text>
<text x="240.6" y="60.7">5</text>
<text x="185.3" y="77.2">1</text>
<text x="240" y="77.2">1</text>
<text x="185.3" y="79.8">2</text>
<text x="240" y="79.8">2</text>
<text x="50.7" y="87.4">1</text>
<text x="50.7" y="89.9">2</text>
<text x="185.3" y="84.8">1</text>
<text x="185.3" y="87.4">2</text>
<text x="240" y="87.4">1</text>
<text x="240" y="89.9">2</text>
<text x="50.7" y="92.5">3</text>
<text x="50.7" y="95">4</text>
<text x="100.3" y="91.2">1</text>
<text x="100.3" y="93.7">2</text>
<text x="185.3" y="92.5">1</text>
<text x="185.3" y="95">2</text>
<text x="50.7" y="97.5">5</text>
<text x="185.3" y="100.1">1</text>
<text x="240" y="96.3">1</text>
<text x="240" y="98.8">2</text>
<text x="240" y="101.3">3</text>
<text x="185.3" y="102.6">2</text>
<text x="240" y="103.9">4</text>
<text x="185.3" y="114">1</text>
<text x="185.3" y="116.6">2</text>
<text x="41.2" y="133.1">1</text>
<text x="48.8" y="133.1">2</text>
<text x="74.9" y="133.1">1</text>
<text x="74.9" y="135.6">2</text>
<text x="179" y="134.4">1</text>
<text x="179" y="136.9">2</text>
<text x="204.4" y="134.4">1</text>
<text x="204.4" y="136.9">2</text>
<text x="231.1" y="134.4">1</text>
<text x="231.1" y="136.9">2</text>
<text x="256.5" y="134.4">1</text>
<text x="256.5" y="136.9">2</text>
<text x="74.9" y="138.2">3</text>
<text x="74.9" y="140.7">4</text>
<text x="179" y="139.4">3</text>
<text x="179" y="142">4</text>
<text x="204.4" y="139.4">3</text>
<text x="204.4" y="142">4</text>
<text x="231.1" y="139.4">3</text>
<text x="231.1" y="142">4</text>
<text x="256.5" y="139.4">3</text>
<text x="256.5" y="142">4</text>
<text x="179" y="147.1">1</text>
<text x="179" y="149.6">2</text>
<text x="204.4" y="147.1">1</text>
<text x="204.4" y="149.6">2</text>
<text x="231.1" y="147.1">1</text>
<text x="231.1" y="149.6">2</text>
<text x="39.9" y="156">2</text>
<text x="47.6" y="156">1</text>
<text x="74.9" y="156">1</text>
<text x="179" y="152.1">3</text>
<text x="179" y="154.7">4</text>
<text x="204.4" y="152.1">3</text>
<text x="204.4" y="154.7">4</text>
<text x="231.1" y="152.1">3</text>
<text x="231.1" y="154.7">4</text>
<text x="74.9" y="158.5">2</text>
</g>
<g font-size="1.8" fill="#0f0f0f">
<text x="38" y="41.6">X1-A1</text>
<text x="39" y="39">X-B2</text>
<text x="39.2" y="36.5">X-A1</text>
<text x="57.1" y="39">X-B1</text>
<text x="57.1" y="36.5">X-A2</text>
<text x="57.1" y="41.6">X1-A2</text>
<text x="37.8" y="44.1">X1-B2</text>
<text x="39.2" y="46.6">Z-A1</text>
<text x="57.1" y="44.1">X1-B1</text>
<text x="57.1" y="46.6">Z-A2</text>
<text x="119.4" y="45.4">E-A1</text>
<text x="119.4" y="42.8">E-A2</text>
<text x="119.4" y="47.9">E-B1</text>
<text x="38" y="51.7">Z1-A1</text>
<text x="39" y="49.2">Z-B2</text>
<text x="57.1" y="49.2">Z-B1</text>
<text x="57.1" y="51.7">Z1-A2</text>
<text x="119.4" y="50.5">E-B2</text>
<text x="37.8" y="54.3">Z1-B2</text>
<text x="37.9" y="59.3">Y1-B2</text>
<text x="38.1" y="56.8">Y1-A1</text>
<text x="57.1" y="59.3">Y1-B1</text>
<text x="57.1" y="54.3">Z1-B1</text>
<text x="57.1" y="56.8">Y1-A2</text>
<text x="39.1" y="64.4">Y-B2</text>
<text x="39.3" y="61.9">Y-A1</text>
<text x="57.1" y="64.4">Y-B1</text>
<text x="57.1" y="61.9">Y-A2</text>
<text x="171.1" y="67.3" transform="rotate(-90 171.1 67.3)">AGND</text>
<text x="33" y="89.8">PWM_HE/CAN_Gnd</text>
<text x="33" y="87.3">HE+/CAN_V</text>
<text x="33" y="94.9">PWM_HB</text>
<text x="86.4" y="93.6">AGND</text>
<text x="33" y="97.4">HB+</text>
<text x="26.7" y="133">HE+/CAN_V</text>
<text x="53.3" y="135.5">PWM_HE/CAN_Gnd</text>
<text x="55.9" y="133">Fused</text>
<text x="62.6" y="133">HE</text>
<text x="168.9" y="134.3">Y-A2</text>
<text x="168.9" y="136.8">Y-A1</text>
<text x="195.6" y="136.8">X-A1</text>
<text x="195.6" y="134.3">X-A2</text>
<text x="221" y="134.3">Z-A2</text>
<text x="221" y="136.8">Z-A1</text>
<text x="246.4" y="136.8">E-A1</text>
<text x="246.4" y="134.3">E-A2</text>
<text x="168.9" y="141.9">Y-B2</text>
<text x="168.9" y="139.4">Y-B1</text>
<text x="195.6" y="139.4">X-B1</text>
<text x="195.6" y="141.9">X-B2</text>
<text x="221" y="141.9">Z-B2</text>
<text x="221" y="139.4">Z-B1</text>
<text x="246.4" y="141.9">E-B2</text>
<text x="246.4" y="139.4">E-B1</text>
<text x="168.9" y="147">Y1-A2</text>
<text x="168.9" y="149.5">Y1-A1</text>
<text x="195.6" y="147">X1-A2</text>
<text x="195.6" y="149.5">X1-A1</text>
<text x="221" y="149.5">Z1-A1</text>
<text x="221" y="147">Z1-A2</text>
<text x="26.7" y="155.9">HB+</text>
<text x="53.3" y="155.9">Fused</text>
<text x="60" y="155.9">HB</text>
<text x="168.9" y="152.1">Y1-B1</text>
<text x="168.9" y="154.6">Y1-B2</text>
<text x="195.6" y="152.1">X1-B1</text>
<text x="195.6" y="154.6">X1-B2</text>
<text x="221" y="152.1">Z1-B1</text>
<text x="221" y="154.6">Z1-B2</text>
<text x="58.4" y="158.4">PWM_HB</text>
<text x="133" y="170.2" transform="rotate(-90 133 170.2)">AGND</text>
</g>
<g font-size="1.8" fill="#840084">
<text x="234.2" y="65.6">Molex</text>
<text x="240.7" y="65.6">22-28-5060</text>
<text x="41.3" y="70.7">Molex</text>
<text x="47.8" y="70.7">43045-2400</text>
<text x="97.2" y="68.2">Molex</text>
<text x="103.7" y="68.2">43045-2200</text>
<text x="44.9" y="102.5">Molex</text>
<text x="51.5" y="102.5">39-30-3055</text>
<text x="35.9" y="140.6">Keystone</text>
<text x="45.6" y="140.6">3569</text>
<text x="70.2" y="149.5">Amass</text>
<text x="77.3" y="149.5">XT30PW-F</text>
<text x="34.7" y="163.4">Keystone</text>
<text x="44.3" y="163.4">3569</text>
<text x="70.2" y="163.4">Amass</text>
<text x="77.3" y="163.4">XT60PW-F</text>
</g>
</svg>
